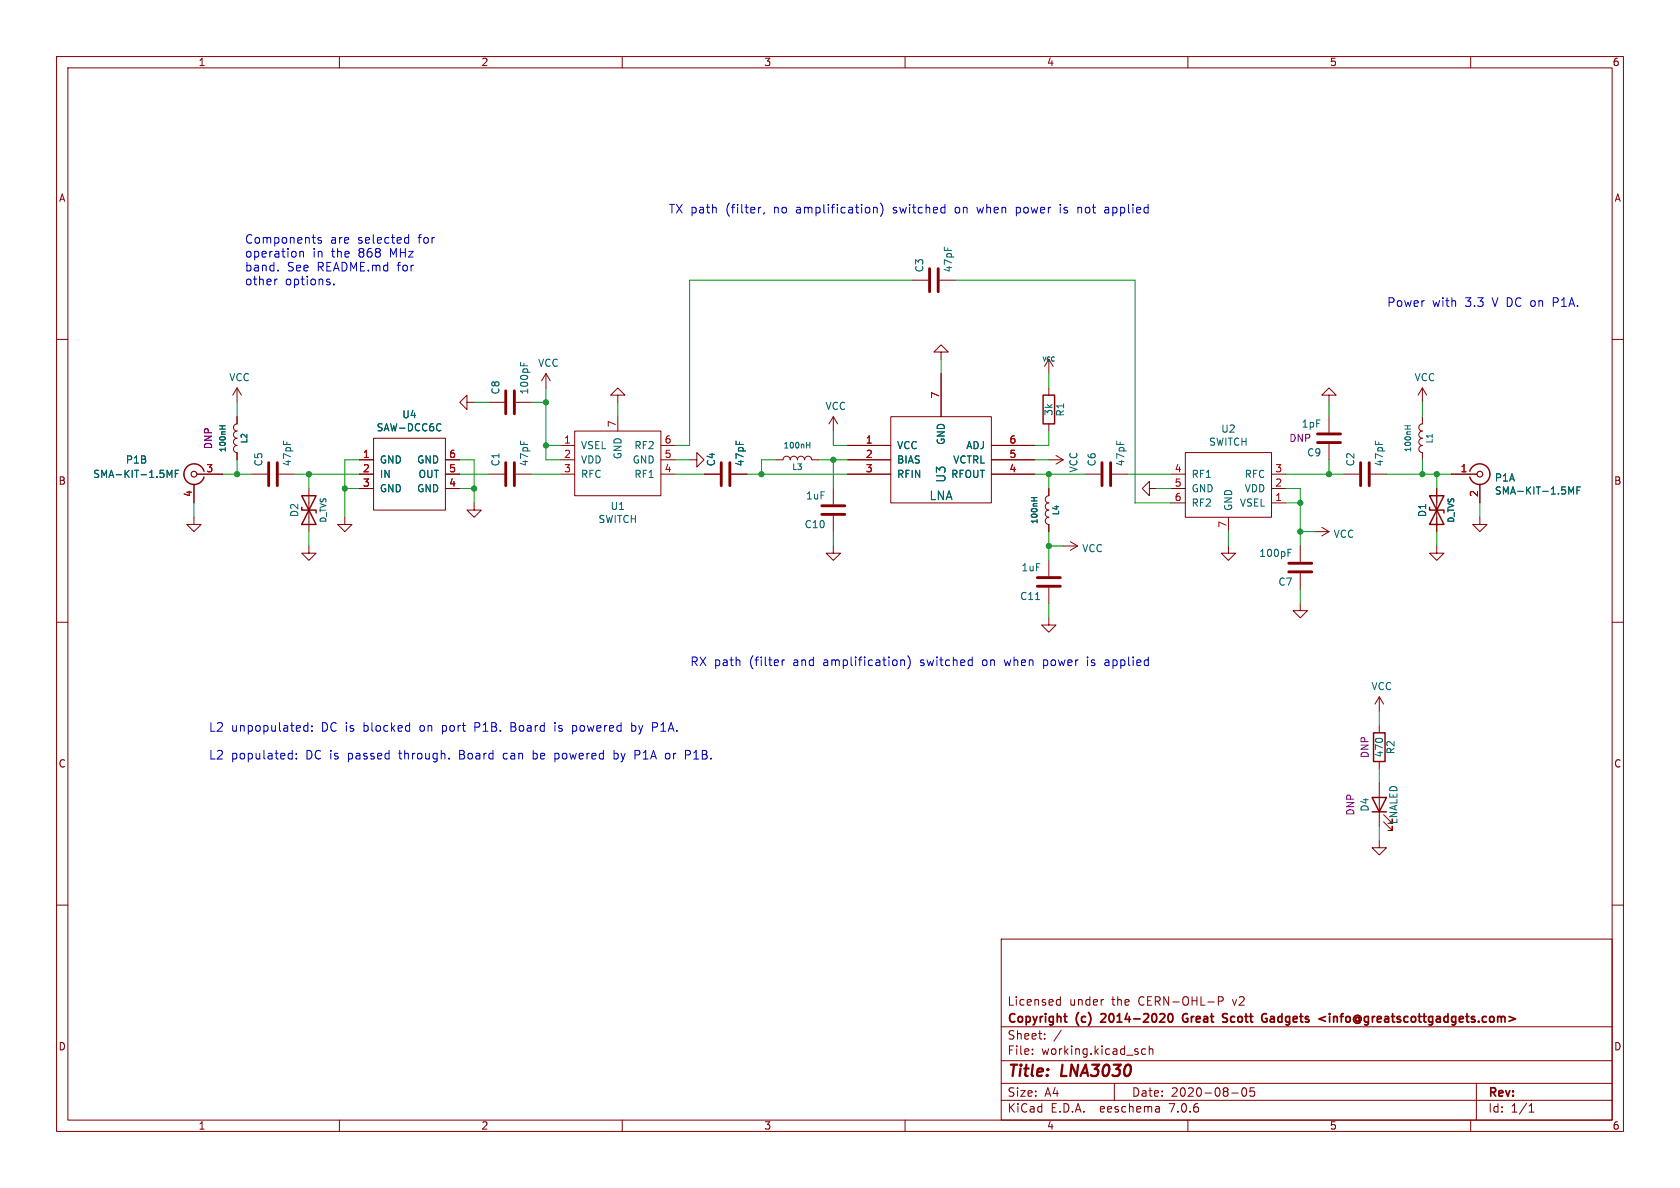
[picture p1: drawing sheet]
<svg xmlns="http://www.w3.org/2000/svg" width="297mm" height="210mm" viewBox="0 0 297 210" stroke-linecap="round" stroke-linejoin="round" font-family="sans-serif">
<g fill="none" stroke="#840000" stroke-width=".18">
<path d="M10 10h277v190h-277zM12 12h273v186h-273zM60 10v2M110 10v2M160 10v2M210 10v2M260 10v2M10 60h2M161.3 49.5h2.8M166.1 49.5h2.8M285 60h2M41.9 73.7v1.2a.64 .64 0 0 0-.6 .7 .64 .64 0 0 0 .6 .6 .64 .64 0 0 0-.6 .6 .64 .64 0 0 0 .6 .7 .64 .64 0 0 0-.6 .6 .64 .64 0 0 0 .6 .6 .64 .64 0 0 0-.6 .7 .64 .64 0 0 0 .6 .6v1.3"/>
<path d="M41.9 68.6v2.5M41.9 68.6l-.8 1.3M41.9 68.6l.8 1.3M66 77.5h12.7v12.7h-12.7zM82.5 71.1v-1.2l-1.2 1.2 1.2 1.3v-1.3h1.3M86.4 71.1h2.8M91.2 71.1h2.8M96.5 66l-.7 1.3M96.5 66v2.6M96.5 66l.8 1.3M99.1 78.7h2.5M101.6 76.2h15.2v11.4h-15.2z"/>
<path d="M109.2 69.9h1.3l-1.3-1.3-1.3 1.3h1.3v1.2M109.2 73.7v2.5M116.8 78.7h2.6M147.3 73.7l-.7 1.2M147.3 73.7v2.5M147.3 73.7l.8 1.2M149.9 78.7h7.6M157.5 73.7h17.8v15.2h-17.8zM166.4 62.2h1.2l-1.2-1.2-1.3 1.2h1.3v1.3M166.4 66v7.7M175.3 78.7h7.6M185.4 63.5v2.5"/>
<path d="M185.4 68.6v1.3M185.4 74.9v1.3M185.4 63.5l-.7 1.3M185.4 63.5l.8 1.3M234.9 69.9h1.3l-1.3-1.3-1.2 1.3h1.2v1.2M234.9 73.7v2.8M234.9 78.5v2.8M251.5 73.7v1.2a.64 .64 0 0 0-.7 .7 .64 .64 0 0 0 .7 .6 .64 .64 0 0 0-.7 .6 .64 .64 0 0 0 .7 .7 .64 .64 0 0 0-.7 .6 .64 .64 0 0 0 .7 .6 .64 .64 0 0 0-.7 .7 .64 .64 0 0 0 .7 .6v1.3M251.5 68.6l-.8 1.3M251.5 68.6v2.5M251.5 68.6l.7 1.3M34.3 91.4v1.3h1.3l-1.3 1.3-1.3-1.3h1.3"/>
<path d="M34.3 85.6v3.3M34.8 83.8h4.6M44.4 83.8h2.8M49.3 83.8h2.8M54.6 96.5v1.3h1.3l-1.3 1.3-1.3-1.3h1.3M54.6 86.4v7.6M61 91.4v1.3h1.2l-1.2 1.3-1.3-1.3h1.3M63.5 83.8h2.5M63.5 81.3h2.5M63.5 86.4h2.5M78.7 83.8h2.6M78.7 81.3h2.6"/>
<path d="M78.7 86.4h2.6M83.8 88.9v1.3h1.3l-1.3 1.2-1.3-1.2h1.3M86.4 83.8h2.8M91.2 83.8h2.8M99.1 83.8h2.5M99.1 81.3h2.5M116.8 83.8h2.6M116.8 81.3h2.6M121.9 81.3h1.3v-1.3l1.3 1.3-1.3 1.3v-1.3M124.5 83.8h2.8M129.3 83.8h2.8M137.2 81.3h1.2a.64 .64 0 0 1 .7-.7 .64 .64 0 0 1 .6 .7 .64 .64 0 0 1 .6-.7 .64 .64 0 0 1 .7 .7 .64 .64 0 0 1 .6-.7 .64 .64 0 0 1 .6 .7 .64 .64 0 0 1 .7-.7 .64 .64 0 0 1 .6 .7h1.3"/>
<path d="M147.3 96.5v1.3h1.3l-1.3 1.3-1.3-1.3h1.3M147.3 86.4v2.8M147.3 91.2v2.8M149.9 83.8h7.6M149.9 81.3h7.6M175.3 83.8h7.6M175.3 81.3h7.6M185.4 86.4v1.2a.64 .64 0 0 0-.6 .7 .64 .64 0 0 0 .6 .6 .64 .64 0 0 0-.6 .6 .64 .64 0 0 0 .6 .7 .64 .64 0 0 0-.6 .6 .64 .64 0 0 0 .6 .6 .64 .64 0 0 0-.6 .7 .64 .64 0 0 0 .6 .6v1.3M185.4 81.3h2.6M185.4 99.1v2.8M186.7 80.5l1.3 .8M188 81.3l-1.3 .7"/>
<path d="M188 96.5h2.5M189.2 95.8l1.3 .7M190.5 96.5l-1.3 .8M191.8 83.8h2.8M196.6 83.8h2.8M203.2 86.4v-1.3l-1.3 1.3 1.3 1.2v-1.2h1.3M207 83.8h2.5M207 86.4h2.5M207 88.9h2.5M209.5 80h15.3v11.4h-15.3zM217.2 96.5v1.3h1.2l-1.2 1.3-1.3-1.3h1.3M217.2 91.4v2.6"/>
<path d="M224.8 83.8h2.5M224.8 86.4h2.5M224.8 88.9h2.5M229.9 96.5v2.8M232.4 94h2.5M233.7 93.2l1.2 .8M234.9 94l-1.2 .7M237.5 83.8h2.8M242.3 83.8h2.8M254 96.5v1.3h1.3l-1.3 1.3-1.3-1.3h1.3M254 86.4v7.6M256.5 83.8h4.6"/>
<path d="M261.6 91.4v1.3h1.3l-1.3 1.3-1.3-1.3h1.3M261.6 85.6v3.3M10 110h2M185.4 109.2v1.3h1.3l-1.3 1.3-1.3-1.3h1.3M185.4 103.9v2.8M229.9 106.7v1.3h1.2l-1.2 1.2-1.3-1.2h1.3M229.9 101.3v2.8M285 110h2M243.8 123.2v2.5M243.8 128.3v1.2M243.8 134.6v1.3M243.8 138.4v7.7"/>
<path d="M243.8 123.2l-.7 1.3M243.8 123.2l.8 1.3M10 160h2M243.8 148.6v1.3h1.3l-1.3 1.2-1.2-1.2h1.2M244.6 145.3l1.5 1.5v-.7v.7h-.7M244.6 144l1.5 1.5v-.7v.7h-.7M285 160h2M177 166h108v32h-108zM186.9 177.6h.6M186.9 176.8h.6M187.5 176.2v1.5M195 176.7h.1"/>
<path d="M215.4 177l.7-.1 .1-.2v-.4l-.2-.1h-.6v1.5M60 198v2M110 198v2M160 198v2M177 194.5h108M177 191.5h108M177 187.5h108M177 181.5h108M182.5 186.3v.1M182.5 185.5v.1M184.7 183.6v.1M184.7 182.8v.1"/>
<path d="M187.6 182.1l-1.3 2M197 191.5v3M202.5 185.5l-.4-.1-.3 .3v.4l.2 .2h.5M203.2 185.5l.2-.1 .3 .1 .1 .9M203.2 184.9v1.5M204.9 195.7l.1 .9M205 196.5l-.2 .1M205 196h-.2M210 198v2M217.7 193.2h1.2M219.7 192.4l.2-.1a.81 .81 0 0 1 .6 .6 .81 .81 0 0 1-.3 .8l-.2 .1a.81 .81 0 0 1-.3-1.4zM221.7 192.3h-.7v.7l.2-.1h.5l.1 .3-.1 .5-.2 .1-.5-.1"/>
<path d="M260 198v2M261 191.5v6.5M270.3 196.6h.9M270.3 195.5l.4-.4v1.5"/>
</g>
<g fill="none" stroke="#840000" stroke-width=".3">
<path d="M188.1 179.7h.5M194.7 179.3h-.1M195.4 179.8l-.8 .9h.9M206.6 179.3l.2-.1a.81 .81 0 0 1 .6 .6 .81 .81 0 0 1-.3 .8l-.1 .1a.81 .81 0 0 1-.4-1.4zM209.8 179.2a.75 .75 0 0 0-.8 .7 .75 .75 0 0 0 .7 .8l.2-.1M216.4 179.9l.4 .1 .2 .4-.3 .3h-.4M216.4 179.2l.6 .1M225.1 179.7l-.5 .1M235.1 179.2v.1M235.1 179.7v1M188.5 180.7h.1M209.7 180h.3"/>
<path d="M223.7 180h.3l-.1 .6M225.1 180.1h-.3a.29 .29 0 0 0-.3 .3 .29 .29 0 0 0 .3 .3h.3"/>
</g>
<g fill="none" stroke="#840000" stroke-width=".51">
<path d="M164.3 47.5v4.1M165.9 47.5v4.1M89.4 69.1v4.1M90.9 69.1v4.1M232.9 76.7h4.1M232.9 78.2h4.1M47.5 81.8v4.1M49 81.8v4.1M89.4 81.8v4.1M90.9 81.8v4.1M127.5 81.8v4.1M129 81.8v4.1"/>
<path d="M145.3 89.4h4.1M145.3 90.9h4.1M194.8 81.8v4.1M196.3 81.8v4.1M227.8 99.6h4.1M240.5 81.8v4.1M242.1 81.8v4.1M183.4 102.1h4.1M183.4 103.6h4.1M227.8 101.1h4.1"/>
</g>
<g fill="none" stroke="#006464" stroke-width=".18">
<path d="M38.8 75.3h1M39.3 75.3v.5M77.7 74.9l.3 .1M78 76l-.3 .2M92 64.1v.6M92.6 64.2v.5M142.6 78.7h.6M143.2 78.2v1M248.4 75.3h1M248.8 75.3v.5M29.5 83.1l.5 .9 .4-.9v1.3M31 83.7h.4"/>
<path d="M31.6 83.1h-.6v1.3M182.3 88h1M182.8 88v.5M227.7 97.7h.4M227.7 97.1h.6M277.3 86.1l.5 .9 .4-.9v1.2M278.8 86.7h.4M279.4 86.1h-.6v1.2M183.1 106h.7"/>
</g>
<path d="M184.4 69.9h2v5h-2zM36.1 83.3a1.81 1.81 0 0 0-2.8-1 1.81 1.81 0 0 0 0 3 1.81 1.81 0 0 0 2.8-1M53.3 89.7v.5h2.6v.5M53.3 87.6h2.6l-2.6 5.1h2.6zM252.7 89.7v.5h2.6v.5M252.7 87.6h2.6l-2.6 5.1h2.6zM259.8 83.3a1.81 1.81 0 0 1 2.8-1 1.81 1.81 0 0 1 0 3 1.81 1.81 0 0 1-2.8-1M242.8 129.5h2.1v5.1h-2.1zM242.6 141h2.5l-1.3 2.5zM242.6 143.5h2.5" fill="none" stroke="#840000" stroke-width=".25"/>
<g fill="none" stroke="#840000" stroke-width=".2">
<circle cx="34.3" cy="83.8" r=".51"/>
<circle cx="261.6" cy="83.8" r=".51"/>
</g>
<g fill="none" stroke="#0000c2" stroke-width=".18">
<path d="M134.5 36.6l-.3 .2M135.1 37.6l-.1 .3M154.4 36.8l.2-.2 .4 .1 .1 1M154.4 36.6v1.1M155.7 35.9a1.75 1.75 0 0 1 0 2.3M172.7 36.6l.3 1.1M179.7 36.6v1.6M179.7 37.6l.1 .1M179.8 36.6l-.1 .1M187.4 36.1v.2M187.4 36.6v1.1M190.6 36.6v1.1"/>
<path d="M191.1 36.7l-.3-.1-.2 .2M195.4 36.7h.5M196 37l-.5 .1a.3 .3 0 0 0-.2 .3 .3 .3 0 0 0 .2 .3l.5-.1M49 49.3l-.3 .1M49.2 47.8v.1M53 44.4v1M53 44.6l.2-.2 .4 .1 .1 .9M56.8 42.1l-.4-.1-.2 .2 .1 .2 .5 .2v.3h-.6M58.3 49.9v.4M59 50.2v.2M71.8 42l.4 .1M72.2 42.9l-.4 .1"/>
<path d="M72.2 41.5v1.5M138.3 116.6v1.1M138.7 116.6l-.3 .1-.1 .2M159.2 116.8l.3-.2 .3 .1 .1 1M159.2 116.6v1.1M160.5 115.9a1.75 1.75 0 0 1 0 2.3M177.5 116.6l.3 1.1M184.5 116.6v1.6M184.5 117.6l.2 .1M184.7 116.6l-.2 .1M192.3 116.1v.2M192.3 116.6v1.1"/>
<path d="M195.3 117.4l.2 .3h.4M195.8 116.6l-.4 .1M195.9 117.1h-.4l-.2 .2M51.2 133.2h.5M51.7 132.7v1.5M51.7 134.1l-.5 .1M52.4 134v.2M52.4 133.2v.2M54.4 127.7v1.6M54.4 128.3h-.4l-.3 .2v.5l.1 .2h.6M55.1 129.1v.2M55.1 128.3v.2"/>
<path d="M79.4 134v.2M84 128.5h.5M84.5 127.7h-.5v1.6M89 133.3v.7M90.3 128.5h.6M90.9 127.7h-.6v1.6h.6M94.3 132.7v1.5M94.3 134.1l.1 .1M94.4 133.2h-.1M98.1 127.7v.2M98.1 128.3v1M98.1 133.2v1.5"/>
<path d="M98.1 134.1l.4 .1M98.5 133.2h-.4M101.2 129.2h.6M101.2 128.3h.6M101.2 128.3v1.5M108.6 134.1h.5M108.6 133.2h.5M108.6 132.7v1.5M111.7 128.3h.4l.2 .1M111.7 127.7v1.6M112.3 132.7h.7M112.3 129.1l-.2 .2-.4-.1"/>
<path d="M113 133.4h-.7M115.4 127.7h.6l.3 .3M116.3 128.3l-.3 .2h-.6M118.1 133.2l.3 .2M118.4 133.9l-.3 .3M121.2 132.7h.6l.3 .2-.2 .5h-.7"/>
</g>
<g fill="none" stroke="#009600" stroke-width=".18">
<path d="M161.3 49.5h-39.4v29.2h-2.5M168.9 49.5h31.8v39.4h6.3M41.9 71.1v2.6M83.8 71.1h2.6M94 71.1h2.5M96.5 78.7h2.6M96.5 68.6v12.7h2.6M109.2 71.1v2.6M147.3 76.2v2.5h2.6M166.4 63.5v2.5M185.4 66v2.6M185.4 76.2v2.5h-2.5"/>
<path d="M234.9 71.1v2.6M251.5 71.1v2.6M34.3 88.9v2.5M39.4 83.8h5M41.9 81.3v2.5M52.1 83.8h11.4M54.6 83.8v2.6M54.6 94v2.5M61 86.4h2.5M63.5 81.3h-2.5v10.1M81.3 83.8h5.1M81.3 86.4h2.5"/>
<path d="M81.3 81.3h2.5v7.6M94 83.8h5.1M119.4 83.8h5.1M119.4 81.3h2.5M132.1 83.8h17.8M137.2 81.3h-2.6v2.5M144.8 81.3h5.1M147.3 81.3v5.1M147.3 94v2.5M182.9 83.8h8.9M182.9 81.3h2.5M185.4 83.8v2.6"/>
<path d="M185.4 94v5.1M185.4 96.5h2.6M199.4 83.8h7.6M204.5 86.4h2.5M217.2 94v2.5M227.3 83.8h10.2M227.3 88.9h2.6M227.3 86.4h2.6v10.1M229.9 94h2.5M234.9 81.3v2.5M245.1 83.8h11.4M251.5 81.3v2.5"/>
<path d="M254 83.8v2.6M254 94v2.5M261.6 88.9v2.5M185.4 106.7v2.5M229.9 104.1v2.6M243.8 125.7v2.6M243.8 135.9v2.5M243.8 146.1v2.5"/>
</g>
<g fill="#009600" stroke="#009600" stroke-width=".18">
<circle cx="185.4" cy="83.8" r=".46"/>
<circle cx="234.9" cy="83.8" r=".46"/>
<circle cx="229.9" cy="88.9" r=".46"/>
<circle cx="185.4" cy="96.5" r=".46"/>
<circle cx="83.8" cy="86.4" r=".46"/>
<circle cx="54.6" cy="83.8" r=".46"/>
<circle cx="41.9" cy="83.8" r=".46"/>
<circle cx="61" cy="86.4" r=".46"/>
<circle cx="96.5" cy="78.7" r=".46"/>
<circle cx="96.5" cy="71.1" r=".46"/>
<circle cx="134.6" cy="83.8" r=".46"/>
<circle cx="147.3" cy="81.3" r=".46"/>
<circle cx="251.5" cy="83.8" r=".46"/>
<circle cx="254" cy="83.8" r=".46"/>
<circle cx="229.9" cy="94" r=".46"/>
</g>
<g font-size="2.8" fill="#840000">
<text x="178" y="190.9">Title:</text>
<text x="187.7" y="190.9">LNA3030</text>
</g>
<g font-size="2.1" fill="#0000c2">
<text x="118.1" y="37.9">TX path</text>
<text x="128.4" y="37.9">(filter,</text>
<text x="136.9" y="37.9">no</text>
<text x="141" y="37.9">amplification)</text>
<text x="158.3" y="37.9">switched</text>
<text x="169.4" y="37.9">on</text>
<text x="173.5" y="37.9">when</text>
<text x="180.4" y="37.9">power</text>
<text x="188.4" y="37.9">is</text>
<text x="191.6" y="37.9">not</text>
<text x="196.6" y="37.9">applied</text>
<text x="43.2" y="43.2">Components</text>
<text x="43.2" y="45.6">operation</text>
<text x="55.2" y="45.6">in</text>
<text x="58.4" y="43.2">are</text>
<text x="58.7" y="45.6">the</text>
<text x="63.3" y="43.2">selected</text>
<text x="63.5" y="45.6">868</text>
<text x="69.2" y="45.6">MHz</text>
<text x="74.1" y="43.2">for</text>
<text x="43.2" y="48.1">band.</text>
<text x="43.2" y="50.6">other</text>
<text x="50.4" y="50.6">options.</text>
<text x="50.7" y="48.1">See</text>
<text x="56.1" y="48.1">README.md</text>
<text x="70.4" y="48.1">for</text>
<text x="245.1" y="54.4">Power</text>
<text x="253.2" y="54.4">with</text>
<text x="259.1" y="54.4">3.3</text>
<text x="264" y="54.4">V DC on</text>
<text x="275.1" y="54.4">P1A.</text>
<text x="121.9" y="117.9">RX path</text>
<text x="132.5" y="117.9">(filter</text>
<text x="140.4" y="117.9">and</text>
<text x="145.8" y="117.9">amplification)</text>
<text x="163.1" y="117.9">switched</text>
<text x="174.2" y="117.9">on</text>
<text x="178.3" y="117.9">when</text>
<text x="185.3" y="117.9">power</text>
<text x="193.2" y="117.9">is</text>
<text x="196.5" y="117.9">applied</text>
<text x="36.8" y="129.5">L2</text>
<text x="40.8" y="129.5">unpopulated:</text>
<text x="56.9" y="129.5">DC is</text>
<text x="64.5" y="129.5">blocked</text>
<text x="74.6" y="129.5">on</text>
<text x="78.7" y="129.5">port</text>
<text x="84.6" y="129.5">P1B.</text>
<text x="91.1" y="129.5">Board</text>
<text x="99" y="129.5">is</text>
<text x="102.3" y="129.5">powered</text>
<text x="112.9" y="129.5">by</text>
<text x="116.7" y="129.5">P1A.</text>
<text x="36.8" y="134.4">L2</text>
<text x="40.8" y="134.4">populated:</text>
<text x="54.1" y="134.4">DC is</text>
<text x="61.8" y="134.4">passed</text>
<text x="71" y="134.4">through.</text>
<text x="81.7" y="134.4">Board</text>
<text x="89.6" y="134.4">can</text>
<text x="95" y="134.4">be</text>
<text x="99" y="134.4">powered</text>
<text x="109.6" y="134.4">by</text>
<text x="113.5" y="134.4">P1A</text>
<text x="119.1" y="134.4">or</text>
<text x="122.7" y="134.4">P1B.</text>
</g>
<g font-size="2.1" fill="#006464">
<text x="164.2" y="88.6">LNA</text>
<text x="167.4" y="85.4" transform="rotate(-90 167.4 85.4)">U3</text>
</g>
<g font-size="2.1" fill="#840000">
<text x="178" y="178">Licensed</text>
<text x="189" y="178">under</text>
<text x="196.6" y="178">the</text>
<text x="201.4" y="178">CERN-OHL-P</text>
<text x="218.2" y="178">v2</text>
<text x="178" y="184">Sheet:</text>
<text x="178" y="181.2">Copyright</text>
<text x="190.3" y="181.2">(c)</text>
<text x="195.3" y="181.2">2014-2020</text>
<text x="210.4" y="181.2">Great</text>
<text x="218" y="181.2">Scott</text>
<text x="225.6" y="181.2">Gadgets</text>
<text x="236.2" y="181.2">&lt;info@greatscottgadgets.com&gt;</text>
<text x="178" y="186.7">File:</text>
<text x="184.1" y="186.7">working.kicad_sch</text>
<text x="178" y="196.9">KiCad</text>
<text x="178" y="194.1">Size:</text>
<text x="184.7" y="194.1">A4</text>
<text x="185.7" y="196.9">E.D.A.</text>
<text x="194.6" y="196.9">eeschema</text>
<text x="200" y="194.1">Date:</text>
<text x="207" y="196.9">7.0.6</text>
<text x="207" y="194.1">2020-08-05</text>
<text x="263" y="194.3">Rev:</text>
<text x="263" y="196.9">Id:</text>
<text x="267.1" y="196.9">1/1</text>
</g>
<g font-size="1.8" fill="#840000">
<text x="35" y="11.9">1</text>
<text x="85" y="11.9">2</text>
<text x="135" y="11.9">3</text>
<text x="185" y="11.9">4</text>
<text x="235" y="11.9">5</text>
<text x="285" y="11.9">6</text>
<text x="10.3" y="35.9">A</text>
<text x="285.3" y="35.9">A</text>
<text x="10.3" y="85.9">B</text>
<text x="285.3" y="85.9">B</text>
<text x="10.3" y="135.9">C</text>
<text x="285.3" y="135.9">C</text>
<text x="10.3" y="185.9">D</text>
<text x="285.3" y="185.9">D</text>
<text x="35" y="199.9">1</text>
<text x="85" y="199.9">2</text>
<text x="135" y="199.9">3</text>
<text x="185" y="199.9">4</text>
<text x="235" y="199.9">5</text>
<text x="285" y="199.9">6</text>
</g>
<g font-size="1.8" fill="#006464">
<text x="163.4" y="48.3" transform="rotate(-90 163.4 48.3)">C3</text>
<text x="168.5" y="48.3" transform="rotate(-90 168.5 48.3)">47pF</text>
<text x="95" y="65">VCC</text>
<text x="40.4" y="67.6">VCC</text>
<text x="88.5" y="69.8" transform="rotate(-90 88.5 69.8)">C8</text>
<text x="93.6" y="69.8" transform="rotate(-90 93.6 69.8)">100pF</text>
<text x="250" y="67.6">VCC</text>
<text x="66.5" y="76.5">SAW-DCC6C</text>
<text x="71" y="74.1">U4</text>
<text x="145.8" y="72.7">VCC</text>
<text x="186.3" y="73.6" transform="rotate(-90 186.3 73.6)">3k</text>
<text x="188.3" y="73.7" transform="rotate(-90 188.3 73.7)">R1</text>
<text x="215.8" y="76.7">U2</text>
<text x="230" y="75.8">1pF</text>
<text x="22.2" y="82.1">P1B</text>
<text x="46.6" y="82.5" transform="rotate(-90 46.6 82.5)">C5</text>
<text x="51.7" y="82.5" transform="rotate(-90 51.7 82.5)">47pF</text>
<text x="67.1" y="82.1">GND</text>
<text x="73.7" y="82.1">GND</text>
<text x="88.5" y="82.5" transform="rotate(-90 88.5 82.5)">C1</text>
<text x="93.6" y="82.5" transform="rotate(-90 93.6 82.5)">47pF</text>
<text x="102.6" y="79.6">VSEL</text>
<text x="102.6" y="82.1">VDD</text>
<text x="110.1" y="81.3" transform="rotate(-90 110.1 81.3)">GND</text>
<text x="111.8" y="82.1">GND</text>
<text x="112.1" y="79.6">RF2</text>
<text x="126.6" y="82.5" transform="rotate(-90 126.6 82.5)">C4</text>
<text x="131.7" y="82.5" transform="rotate(-90 131.7 82.5)">47pF</text>
<text x="158.5" y="79.6">VCC</text>
<text x="158.5" y="82.1">BIAS</text>
<text x="167.2" y="78.7" transform="rotate(-90 167.2 78.7)">GND</text>
<text x="168.4" y="82.1">VCTRL</text>
<text x="170.7" y="79.6">ADJ</text>
<text x="190.7" y="83.6" transform="rotate(-90 190.7 83.6)">VCC</text>
<text x="193.9" y="82.5" transform="rotate(-90 193.9 82.5)">C6</text>
<text x="199" y="82.5" transform="rotate(-90 199 82.5)">47pF</text>
<text x="213.7" y="79">SWITCH</text>
<text x="231" y="80.9">C9</text>
<text x="239.6" y="82.5" transform="rotate(-90 239.6 82.5)">C2</text>
<text x="244.7" y="82.5" transform="rotate(-90 244.7 82.5)">47pF</text>
<text x="16.4" y="84.7">SMA-KIT-1.5MF</text>
<text x="67.1" y="84.7">IN</text>
<text x="67.1" y="87.2">GND</text>
<text x="73.7" y="87.2">GND</text>
<text x="73.9" y="84.7">OUT</text>
<text x="102.6" y="84.7">RFC</text>
<text x="112.1" y="84.7">RF1</text>
<text x="142.4" y="88.5">1uF</text>
<text x="158.5" y="84.7">RFIN</text>
<text x="168.1" y="84.7">RFOUT</text>
<text x="210.6" y="84.7">RF1</text>
<text x="210.6" y="87.2">GND</text>
<text x="210.6" y="89.8">RF2</text>
<text x="219.1" y="89.8">VSEL</text>
<text x="219.9" y="87.2">VDD</text>
<text x="219.9" y="84.7">RFC</text>
<text x="264.2" y="85.3">P1A</text>
<text x="264.2" y="87.6">SMA-KIT-1.5MF</text>
<text x="52.9" y="91.5" transform="rotate(-90 52.9 91.5)">D2</text>
<text x="105.7" y="92.7">SWITCH</text>
<text x="107.8" y="90.3">U1</text>
<text x="142.1" y="93.6">C10</text>
<text x="218" y="90.4" transform="rotate(-90 218 90.4)">GND</text>
<text x="235.7" y="95.3">VCC</text>
<text x="252.3" y="91.5" transform="rotate(-90 252.3 91.5)">D1</text>
<text x="180.5" y="101.2">1uF</text>
<text x="191.2" y="97.8">VCC</text>
<text x="222.5" y="98.7">100pF</text>
<text x="180.2" y="106.3">C11</text>
<text x="225.9" y="103.7">C7</text>
<text x="242.4" y="122.2">VCC</text>
<text x="244.7" y="134" transform="rotate(-90 244.7 134)">470</text>
<text x="246.7" y="133.4" transform="rotate(-90 246.7 133.4)">R2</text>
<text x="242.2" y="143.6" transform="rotate(-90 242.2 143.6)">D4</text>
<text x="247.2" y="145.8" transform="rotate(-90 247.2 145.8)">LNALED</text>
</g>
<g font-size="1.8" fill="#a90000">
<text x="166.1" y="70.6" transform="rotate(-90 166.1 70.6)">7</text>
<text x="109" y="75.6" transform="rotate(-90 109 75.6)">7</text>
<text x="36.4" y="83.6">3</text>
<text x="64.1" y="81">1</text>
<text x="64.1" y="83.6">2</text>
<text x="79.3" y="83.6">5</text>
<text x="79.3" y="81">6</text>
<text x="99.6" y="78.5">1</text>
<text x="99.6" y="81">2</text>
<text x="99.6" y="83.6">3</text>
<text x="117.4" y="83.6">4</text>
<text x="117.4" y="81">5</text>
<text x="117.4" y="78.5">6</text>
<text x="153" y="78.5">1</text>
<text x="153" y="81">2</text>
<text x="153" y="83.6">3</text>
<text x="178.4" y="83.6">4</text>
<text x="178.4" y="81">5</text>
<text x="178.4" y="78.5">6</text>
<text x="207.6" y="83.6">4</text>
<text x="225.4" y="83.6">3</text>
<text x="258.1" y="83.6">1</text>
<text x="34" y="88" transform="rotate(-90 34 88)">4</text>
<text x="64.1" y="86.1">3</text>
<text x="79.3" y="86.1">4</text>
<text x="207.6" y="86.1">5</text>
<text x="207.6" y="88.6">6</text>
<text x="225.4" y="88.6">1</text>
<text x="225.4" y="86.1">2</text>
<text x="261.4" y="88" transform="rotate(-90 261.4 88)">2</text>
<text x="216.9" y="93.4" transform="rotate(-90 216.9 93.4)">7</text>
</g>
<g font-size="1.8" fill="#840084">
<text x="37.7" y="79.5" transform="rotate(-90 37.7 79.5)">DNP</text>
<text x="227.8" y="78.3">DNP</text>
<text x="242.2" y="134.1" transform="rotate(-90 242.2 134.1)">DNP</text>
<text x="239.6" y="144.3" transform="rotate(-90 239.6 144.3)">DNP</text>
</g>
<g font-size="1.4" fill="#006464">
<text x="40.1" y="80" transform="rotate(-90 40.1 80)">100nH</text>
<text x="43.9" y="78.5" transform="rotate(-90 43.9 78.5)">L2</text>
<text x="138.4" y="79.5">100nH</text>
<text x="139.9" y="83.3">L3</text>
<text x="249.7" y="80" transform="rotate(-90 249.7 80)">100nH</text>
<text x="253.5" y="78.5" transform="rotate(-90 253.5 78.5)">L1</text>
<text x="57.9" y="92.5" transform="rotate(-90 57.9 92.5)">D_TVS</text>
<text x="183.6" y="92.7" transform="rotate(-90 183.6 92.7)">100nH</text>
<text x="187.4" y="91.2" transform="rotate(-90 187.4 91.2)">L4</text>
<text x="257.3" y="92.5" transform="rotate(-90 257.3 92.5)">D_TVS</text>
</g>
<text font-size="1.1" fill="#006464" x="184.2" y="64.1">VCC</text>
</svg>
